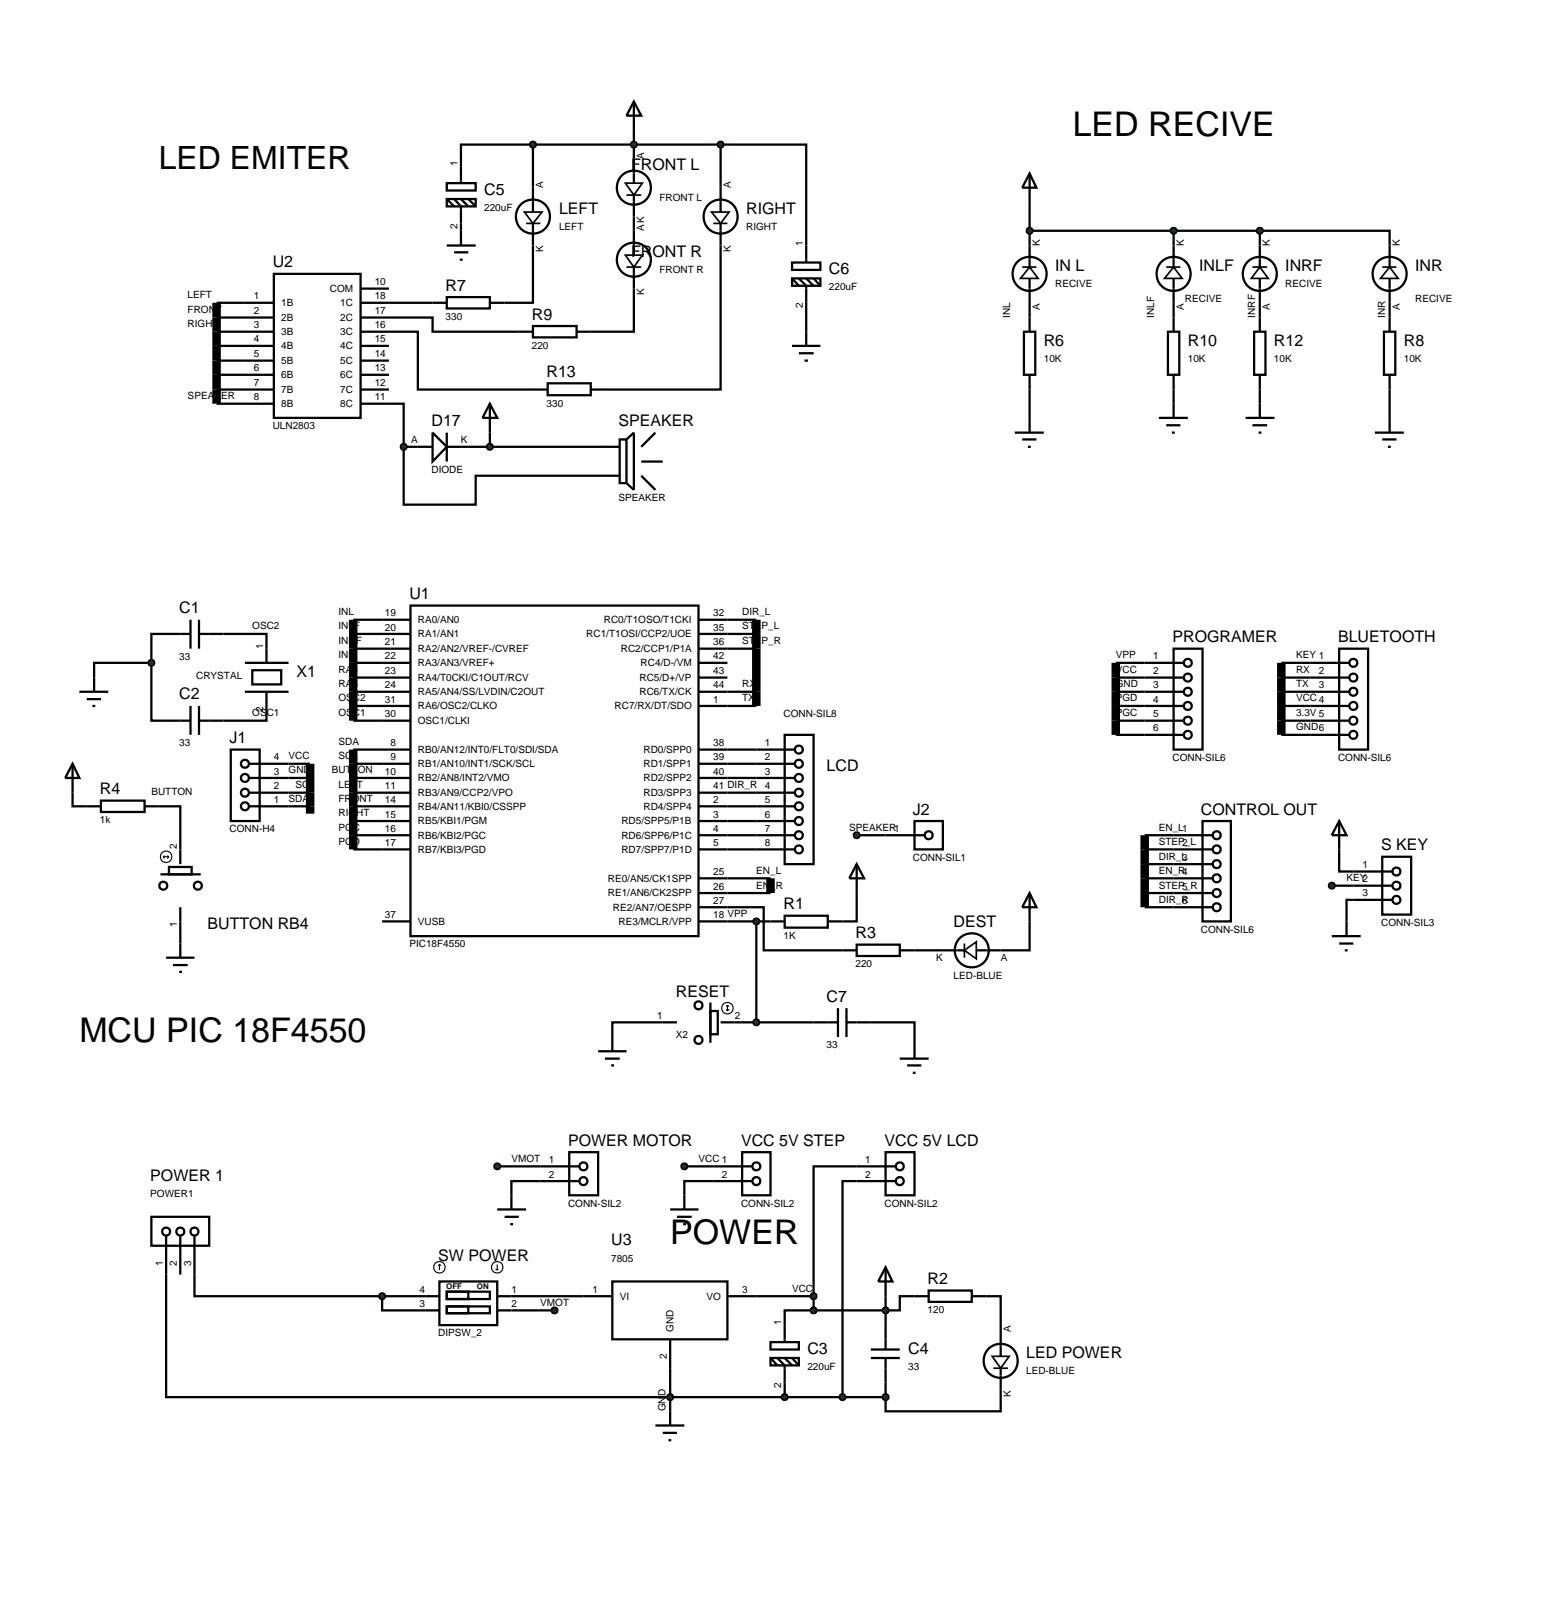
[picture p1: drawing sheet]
<svg xmlns="http://www.w3.org/2000/svg" width="272mm" height="282mm" viewBox="0 0 272 282" stroke-linecap="round" stroke-linejoin="round" font-family="sans-serif">
<path d="M38.2 53.4v17.8M62.3 109.3v17.8M133.4 109.3v15.2M196.8 116.9v12.7M226 116.9v12.7M54.7 134.7v8.8M62.3 132.2v17.6M135.9 154.9v2.6M201.9 147.3v12.7" fill="none" stroke="#000" stroke-width="1.5" stroke-linecap="butt"/>
<g fill="none" stroke="#000" stroke-width=".4">
<path d="M81.3 39.4v1.3M94 25.5h-12.7v3.8M94 25.5v7.6M94 25.5h33.1M111.8 22.9v5.1M111.8 38.2v2.5M127.1 25.5h15.1v17.8M127.1 25.5v7.6M181.6 35.6v7.7M38.2 53.4h5M38.2 56h5M38.2 58.5h5"/>
<path d="M68.6 56h7.7v2.5h15.2M68.6 58.5h5.1v10.2h20.3M68.6 53.4h7.7M94 43.3v10.1h-5M111.8 50.9v7.6h-7.6M127.1 43.3v25.4h-20.4M142.2 53.4v5.1M181.6 53.4v2.6M181.6 40.7h40.6M207 40.7v2.6M207 53.4v2.6M222.2 40.7h22.9v2.6"/>
<path d="M222.2 40.7v2.6M222.2 53.4v2.6M245.1 53.4v2.6M38.2 71.2h5M38.2 61h5M38.2 63.6h5M38.2 66.1h5M38.2 68.7h5M68.6 71.2h2.6v7.6M71.2 78.8v10.2h12.7v-5.1h22.8M71.2 78.8h2.5M81.3 78.8h25.4"/>
<path d="M86.4 76.3v2.5M181.6 68.7v5M207 68.7v2.5M222.2 68.7v2.5M245.1 68.7v5M26.7 116.9v10.2h6.9M26.7 116.9h-10.1v5.1M33.6 111.8h-6.9v5.1M33.6 109.3v5.1M35.1 111.8h11.9v5.1M35.1 109.3v5.1M43.2 116.9h7.7"/>
<path d="M44.5 118.2h5.1v2.5h-5.1zM62.3 109.3h5.1M62.3 111.8h5.1M62.3 114.4h5.1M62.3 116.9h5.1M62.3 119.5h5.1M128.3 109.3h5.1M128.3 111.8h5.1M128.3 114.4h5.1M196.8 116.9h5.1M196.8 119.5h5.1M226 116.9h5.1"/>
<path d="M226 119.5h5.1M12.8 139.8v2.4h2.5M14 122h5.1M15.3 123.3h2.5M16.3 124.5h.5M33.6 124.5v5.1M35.1 124.5v5.1M43.2 122h7.7M47 122v5.1h-11.9M50.9 134.7h3.8M50.9 137.2h3.8M50.9 139.8h3.8"/>
<path d="M62.3 127.1h5.1M62.3 124.5h5.1M62.3 132.2h5.1M62.3 134.7h5.1M62.3 122h5.1M62.3 137.2h5.1M62.3 139.8h5.1M128.3 124.5h5.1M128.3 132.2h5.1M128.3 134.7h5.1M128.3 122h5.1M128.3 137.2h5.1"/>
<path d="M128.3 139.8h5.1M196.8 127.1h5.1M196.8 124.5h5.1M196.8 129.6h5.1M196.8 122h5.1M226 127.1h5.1M226 124.5h5.1M226 129.6h5.1M226 122h5.1M28 142.2h3.8v7.6M50.9 142.2h3.8M62.3 149.8h5.1"/>
<path d="M62.3 147.3h5.1M62.3 142.2h5.1M62.3 144.8h5.1M128.3 160h6.4v7.6h13.9M128.3 149.8h5.1M128.3 147.3h5.1M128.3 154.9h7.6M128.3 157.5h7.6M128.3 142.2h5.1M128.3 144.8h5.1M151.1 157.5v5h-2.5M151.1 147.3h5.1"/>
<path d="M201.9 149.8h5.1M201.9 147.3h5.1M201.9 154.9h5.1M201.9 157.5h5.1M201.9 160h5.1M201.9 152.4h5.1M234.9 156.2h3.8M236.2 149.8v3.9h2.5M238.7 158.7h-1.2v3.8M31.8 162.5v3.9M128.3 162.5h7.6M133.4 162.5v17.8"/>
<path d="M161.3 167.6h5M181.6 162.5v5.1h-5.1M116.9 180.3h-8.9v2.6M129.6 180.3h13.9M153.6 180.3h7.7v3.8M87.7 205.7h7.6M95.3 208.3h-5.1v2.5M120.7 205.7h5.1M125.8 208.3h-5.1v2.5M151.1 208.3h-2.5v38.1M151.1 205.7h-7.6v22.9M29.3 224.8v21.6h126.9"/>
<path d="M34.3 224.8v3.8h33.1M67.4 228.6v2.5h7.6M67.4 228.6h7.6M90.2 231.1h7.6M90.2 228.6h12.7M133.4 228.6h10.1M143.5 231.1h-5.1v2.6M143.5 228.6v2.5M156.2 228.6v5.1M161.3 228.6h-2.6v2.5h-15.2M174 228.6h2.5v6.3M118.2 241.3v7.6"/>
<path d="M138.4 243.8v2.6M156.2 243.8v2.6M176.5 245.1v3.8h-20.3v-2.5"/>
</g>
<path d="M26.3 116.6l.4-.2-.5 .5zM26.7 116.4l.4 .2 .1 .3zM26.7 117.4l.5-.5-.1 .3zM26.2 116.9l.5 .5-.4-.2z" fill="#004000" stroke="#000" stroke-width=".4"/>
<path d="M26.2 116.9l.5-.5 .5 .5-.5 .5z" fill="#004000"/>
<g fill="none" stroke="#000" stroke-width=".4">
<path d="M67.4 109.3h5M67.4 111.8h5M67.4 114.4h5M67.4 116.9h5M67.4 119.5h5M72.4 106.8h50.8v58.3h-50.8zM123.2 109.3h5.1M123.2 111.8h5.1M123.2 114.4h5.1M123.2 116.9h5.1M123.2 119.5h5.1M67.4 122h5"/>
<path d="M67.4 124.5h5M67.4 127.1h5M67.4 132.2h5M67.4 134.7h5M67.4 137.2h5M67.4 139.8h5M123.2 122h5.1M123.2 124.5h5.1M123.2 132.2h5.1M123.2 134.7h5.1M123.2 137.2h5.1M123.2 139.8h5.1"/>
<path d="M67.4 142.2h5M67.4 144.8h5M67.4 147.3h5M67.4 149.8h5M123.2 142.2h5.1M123.2 144.8h5.1M123.2 147.3h5.1M123.2 149.8h5.1M123.2 154.9h5.1M123.2 157.5h5.1M123.2 160h5.1M67.4 162.5h5"/>
<path d="M123.2 162.5h5.1M125.3 178.3h1.3v4.1h-1.3zM125.3 176.8v7.1M105.5 185.4h5M106.7 186.7h2.6M107.8 187.9h.5M108 182.9v2.5M116.9 180.3h2.5M127.1 180.3h2.5M26.7 214.6h10.2v5.1h-10.2zM29.3 217.9v6.9M31.8 217.9v6.9"/>
<path d="M34.3 217.9v6.9M156.2 223.5l1.2 2.5h-2.5zM156.2 223.5v5.1M115.6 251.4h5.1M116.9 252.7h2.5M117.9 254h.5M118.2 248.9v2.5"/>
<circle cx="123.2" cy="177.3" r=".7"/>
<circle cx="123.2" cy="183.4" r=".7"/>
<circle cx="29.3" cy="217.2" r=".7"/>
<circle cx="31.8" cy="217.2" r=".7"/>
<circle cx="34.3" cy="217.2" r=".7"/>
</g>
<g fill="none" stroke="#000" stroke-width=".2">
<path d="M128.1 178l.2 .3M128.3 177.3v1M128.3 177.3l-.2 .2M128.3 177.3l.3 .2M128.6 178l-.3 .3"/>
<circle cx="128.3" cy="177.8" r="1.01"/>
</g>
<path d="M117.9 246l.3-.1-.5 .5zM118.2 245.9l.3 .1 .2 .4zM118.7 246.4l-.2 .4-.3 .1zM117.7 246.4l.5 .5-.3-.1z" fill="#004000" stroke="#000" stroke-width=".4"/>
<path d="M118.2 245.9l.5 .5-.5 .5-.5-.5z" fill="#004000"/>
<g fill="none" stroke="#000" stroke-width=".4">
<path d="M181.6 30.6l1.2 2.5h-2.5zM181.6 30.6v5M180.6 58.5h2v7.6h-2zM181.6 43.3v3.8M181.6 49.1v4.3M181.6 56v2.5M206 58.5h2v7.6h-2zM207 43.3v3.8M207 49.1v4.3M207 56v2.5M221.2 58.5h2v7.6h-2zM222.2 43.3v3.8"/>
<path d="M222.2 49.1v4.3M222.2 56v2.5M244.1 58.5h2v7.6h-2zM245.1 43.3v3.8M245.1 49.1v4.3M245.1 56v2.5M179 76.3h5.1M180.3 77.5h2.5M181.3 78.8h.5M181.6 66.1v2.6M181.6 73.7v2.6M204.4 73.7h5.1"/>
<path d="M205.7 75h2.5M206.7 76.3h.5M207 66.1v2.6M207 71.2v2.5M219.7 73.7h5.1M220.9 75h2.6M222 76.3h.5M222.2 66.1v2.6M222.2 71.2v2.5M242.5 76.3h5.1M243.8 77.5h2.5M244.8 78.8h.5"/>
<path d="M245.1 66.1v2.6M245.1 73.7v2.6M135.9 236.7h5v1.3h-5zM135.9 239.5h5v1.3h-5zM135.9 239.5l1.2 1.3M137.1 239.5l1.3 1.3v3M138.4 233.7v3M138.4 239.5l1.3 1.3M139.7 239.5l1.2 1.3M153.6 238h5.1M153.6 239.5h5.1M156.2 233.7v4.3"/>
<path d="M156.2 239.5v4.3"/>
<circle cx="181.6" cy="48.3" r="3"/>
<circle cx="207" cy="48.3" r="3"/>
<circle cx="222.2" cy="48.3" r="3"/>
<circle cx="245.1" cy="48.3" r="3"/>
</g>
<path d="M180.3 47.1h2.5M181.6 47.1l1.5 2h-3.1zM205.7 47.1h2.5M207 47.1l1.5 2h-3.1zM220.9 47.1h2.6M222.2 47.1l1.5 2h-3zM243.8 47.1h2.5M245.1 47.1l1.5 2h-3.1z" fill="none" stroke="#000" stroke-width=".3"/>
<g fill="#004000" stroke="#000" stroke-width=".4">
<path d="M155.9 230.7l.3-.1-.5 .5zM156.2 230.6l.4 .2 .1 .3zM156.7 231.1l-.2 .4-.3 .1zM155.7 231.1l.5 .5-.3-.1z"/>
<path d="M138.1 246l.3-.1-.5 .5zM138.4 245.9l.4 .2 .1 .3zM138.9 246.4l-.2 .4-.3 .1zM137.9 246.4l.5 .5-.3-.1z"/>
</g>
<g fill="#004000">
<path d="M155.7 231.1l.5-.5 .5 .5-.5 .5z"/>
<path d="M138.4 245.9l.5 .5-.5 .5-.5-.5z"/>
</g>
<g fill="none" stroke="#000" stroke-width=".4">
<path d="M94 33.1v4.3M94 39.4v3.9"/>
<circle cx="94" cy="38.2" r="3"/>
</g>
<path d="M92.5 37.4h3.1l-1.6 2zM92.8 39.4h2.5" fill="none" stroke="#000" stroke-width=".3"/>
<g fill="#004000" stroke="#000" stroke-width=".4">
<path d="M206.6 40.4l.4-.2-.5 .5zM207 40.2l.3 .1 .2 .4zM207 41.2l.5-.5-.2 .4zM206.5 40.7l.5 .5-.3-.1z"/>
<path d="M181.2 40.4l.4-.2-.5 .5zM181.6 40.2l.3 .1 .2 .4zM181.6 41.2l.5-.5-.2 .4zM181.1 40.7l.5 .5-.3-.1z"/>
<path d="M221.8 40.4l.4-.2-.5 .5zM222.2 40.2l.3 .1 .2 .4zM222.2 41.2l.5-.5-.2 .4zM221.7 40.7l.5 .5-.4-.2z"/>
</g>
<g fill="#004000">
<path d="M206.5 40.7l.5-.5 .5 .5-.5 .5z"/>
<path d="M181.1 40.7l.5-.5 .5 .5-.5 .5z"/>
<path d="M221.7 40.7l.5-.5 .5 .5-.5 .5z"/>
</g>
<g fill="none" stroke="#000" stroke-width=".4">
<path d="M111.8 28v4.3M111.8 34.4v3.8M127.1 33.1v4.3M127.1 39.4v3.9M76.3 53.4h2.5M78.8 52.4h7.6v2h-7.6zM86.4 53.4h2.6M91.5 58.5h2.5M94 57.5h7.7v2h-7.7zM101.7 58.5h2.5M111.8 40.7v4.3M111.8 47.1v3.8"/>
<circle cx="111.8" cy="33.1" r="3"/>
<circle cx="127.1" cy="38.2" r="3"/>
<circle cx="111.8" cy="45.8" r="3"/>
</g>
<path d="M110.3 32.3h3l-1.5 2.1zM110.5 34.4h2.6M125.5 37.4h3.1l-1.5 2zM125.8 39.4h2.5M110.3 45h3l-1.5 2.1zM110.5 47.1h2.6" fill="none" stroke="#000" stroke-width=".3"/>
<path d="M111.5 25.1l.3-.1-.5 .5zM111.8 25l.3 .1 .2 .4zM111.8 26l.5-.5-.2 .4zM111.3 25.5l.5 .5-.4-.2z" fill="#004000" stroke="#000" stroke-width=".4"/>
<path d="M111.8 25l.5 .5-.5 .5-.5-.5z" fill="#004000"/>
<g fill="none" stroke="#000" stroke-width=".4">
<path d="M111.8 17.9l1.3 2.5h-2.6zM111.8 17.9v5M43.2 53.4h5.1M43.2 56h5.1M43.2 58.5h5.1M48.3 48.3h15.3v25.4h-15.3zM63.6 53.4h5M63.6 56h5M63.6 58.5h5M63.6 50.9h5M43.2 68.7h5.1M43.2 61h5.1"/>
<path d="M43.2 63.6h5.1M43.2 66.1h5.1M43.2 71.2h5.1M63.6 68.7h5M63.6 61h5M63.6 63.6h5M63.6 66.1h5M63.6 71.2h5M73.7 78.8h2.6M76.3 76.3l2.5 2.5-2.5 2.6zM78.8 76.3v5.1M78.8 78.8h2.5"/>
<path d="M86.4 71.2l1.3 2.5h-2.6zM86.4 71.2v5.1M94 68.7h2.6M96.6 67.6h7.6v2.1h-7.6zM104.2 68.7h2.5M106.7 78.8h2.6M109.3 77.5h1.2v7.7h-1.2zM110.5 77.5l1.3-1.2v10.1l-1.3-1.2M115.6 76.3l-2.5 2.5M106.7 83.9h2.6M113.1 81.4h3.8M113.1 83.9l2.5 2.5"/>
<path d="M201.9 116.9h6.8M201.9 119.5h6.8M207 114.4h5.1v17.8h-5.1zM201.9 122h6.8M201.9 124.5h6.8M201.9 127.1h6.8M201.9 129.6h6.8M151.1 152.4l1.3 2.5h-2.6zM151.1 152.4v5.1"/>
<circle cx="209.5" cy="119.5" r=".7"/>
<circle cx="209.5" cy="116.9" r=".7"/>
<circle cx="209.5" cy="129.6" r=".7"/>
<circle cx="209.5" cy="127.1" r=".7"/>
<circle cx="209.5" cy="124.5" r=".7"/>
<circle cx="209.5" cy="122" r=".7"/>
</g>
<g fill="#004000" stroke="#000" stroke-width=".4">
<path d="M86.1 78.4l.3-.1-.5 .5zM86.4 78.3l.3 .1 .2 .4zM86.4 79.3l.5-.5-.2 .4zM85.9 78.8l.5 .5-.3-.1z"/>
<path d="M70.8 78.5l.4-.2-.5 .5zM71.2 78.3l.3 .1 .2 .4zM71.2 79.3l.5-.5-.2 .4zM70.7 78.8l.5 .5-.3-.1z"/>
</g>
<g fill="#004000">
<path d="M85.9 78.8l.5-.5 .5 .5-.5 .5z"/>
<path d="M70.7 78.8l.5-.5 .5 .5-.5 .5z"/>
</g>
<path d="M135.9 162.5h2.5M138.4 161.5h7.6v2.1h-7.6zM146 162.5h2.6" fill="none" stroke="#000" stroke-width=".4"/>
<path d="M133 162.2l.4-.2-.5 .5zM133.4 162l.4 .2 .1 .3zM133.9 162.5l-.2 .4-.3 .1zM132.9 162.5l.5 .5-.3-.1z" fill="#004000" stroke="#000" stroke-width=".4"/>
<path d="M132.9 162.5l.5-.5 .5 .5-.5 .5z" fill="#004000"/>
<path d="M78.8 32.3h5.1v1.3h-5.1zM78.8 35.1h5.1v1.3h-5.1zM78.8 35.1l1.3 1.3M80.1 35.1l1.2 1.3v3M81.3 29.3v3M81.3 35.1l1.3 1.3M82.6 35.1l1.3 1.3" fill="none" stroke="#000" stroke-width=".4"/>
<path d="M93.6 25.2l.4-.2-.5 .5zM94 25l.3 .1 .2 .4zM94.5 25.5l-.1 .3-.4 .2zM93.5 25.5l.5 .5-.3-.1z" fill="#004000" stroke="#000" stroke-width=".4"/>
<path d="M93.5 25.5l.5-.5 .5 .5-.5 .5z" fill="#004000"/>
<path d="M78.8 43.3h5.1M80.1 44.5h2.5M81.1 45.8h.5M81.3 40.7v2.6M139.7 46.3h5v1.3h-5zM139.7 49.1h5v1.3h-5zM139.7 49.1l1.2 1.3M140.9 49.1l1.3 1.3v3M142.2 43.3v3M142.2 49.1l1.3 1.3M143.5 49.1l1.2 1.3" fill="none" stroke="#000" stroke-width=".4"/>
<path d="M126.8 25.1l.3-.1-.5 .5zM127.1 25l.3 .1 .2 .4zM127.1 26l.5-.5-.2 .4zM126.6 25.5l.5 .5-.4-.2z" fill="#004000" stroke="#000" stroke-width=".4"/>
<path d="M127.1 25l.5 .5-.5 .5-.5-.5z" fill="#004000"/>
<g fill="none" stroke="#000" stroke-width=".4">
<path d="M142.2 58.5v2.5M139.7 61h5M140.9 62.3h2.6M141.9 63.6h.6M133.4 132.2h6.8M133.4 134.7h6.8M133.4 137.2h6.8M133.4 139.8h6.8M138.4 129.6h5.1v22.8h-5.1zM133.4 147.3h6.8M133.4 149.8h6.8M133.4 142.2h6.8"/>
<path d="M133.4 144.8h6.8M207 147.3h6.8M207 149.8h6.8M207 152.4h6.8M207 154.9h6.8M207 157.5h6.8M207 160h6.8M212.1 144.8h5v17.7h-5zM87.7 213.3h5.1M89 214.6h2.5M90 215.9h.5M90.2 210.8v2.5"/>
<path d="M95.3 205.7h6.9M95.3 208.3h6.9M100.4 203.2h5.1v7.6h-5.1zM125.8 205.7h6.8M125.8 208.3h6.8M130.9 203.2h5v7.6h-5zM75 228.6h2.5M75 231.1h2.5M77.5 226h10.2v7.7h-10.2zM78.8 227.8h7.6v1.3h-7.6zM78.8 227.8h3.8v1.3h-3.8zM78.8 230.4h7.6v1.2h-7.6z"/>
<path d="M78.8 230.4h3.8v1.2h-3.8zM87.7 228.6h2.5M87.7 231.1h2.5"/>
<circle cx="140.9" cy="132.2" r=".7"/>
<circle cx="140.9" cy="139.8" r=".7"/>
<circle cx="140.9" cy="137.2" r=".7"/>
<circle cx="140.9" cy="134.7" r=".7"/>
<circle cx="140.9" cy="149.8" r=".7"/>
<circle cx="140.9" cy="147.3" r=".7"/>
<circle cx="140.9" cy="142.2" r=".7"/>
<circle cx="140.9" cy="144.8" r=".7"/>
<circle cx="214.6" cy="149.8" r=".7"/>
<circle cx="214.6" cy="147.3" r=".7"/>
<circle cx="214.6" cy="152.4" r=".7"/>
<circle cx="214.6" cy="154.9" r=".7"/>
<circle cx="214.6" cy="157.5" r=".7"/>
<circle cx="214.6" cy="160" r=".7"/>
<circle cx="102.9" cy="208.3" r=".7"/>
<circle cx="102.9" cy="205.7" r=".7"/>
<circle cx="133.4" cy="208.3" r=".7"/>
<circle cx="133.4" cy="205.7" r=".7"/>
</g>
<g fill="none" stroke="#000" stroke-width=".2">
<path d="M77.5 223l-.2 .2M77.5 223l.3 .2M77.5 223v1M87.4 223.8l.3 .2M87.7 223v1M87.9 223.8l-.2 .2"/>
<circle cx="77.5" cy="223.5" r="1.01"/>
<circle cx="87.7" cy="223.5" r="1.01"/>
</g>
<g fill="#004000" stroke="#000" stroke-width=".4">
<path d="M87.4 205.3l.3-.1-.5 .5zM87.7 205.2l.3 .1 .2 .4zM87.7 206.2l.5-.5-.2 .4zM87.2 205.7l.5 .5-.3-.1z"/>
<path d="M120.4 205.3l.3-.1-.5 .5zM120.7 205.2l.4 .2 .1 .3zM121.2 205.7l-.2 .4-.3 .1zM120.2 205.7l.5 .5-.3-.1z"/>
</g>
<g fill="#004000">
<path d="M87.7 205.2l.5 .5-.5 .5-.5-.5z"/>
<path d="M120.2 205.7l.5-.5 .5 .5-.5 .5z"/>
</g>
<path d="M118.2 213.3h5M119.4 214.6h2.6M120.5 215.9h.5M120.7 210.8v2.5" fill="none" stroke="#000" stroke-width=".4"/>
<path d="M97.5 230.7l.3-.1-.5 .5zM97.8 230.6l.3 .1 .2 .4zM97.8 231.6l.5-.5-.2 .4zM97.3 231.1l.5 .5-.3-.1z" fill="#004000" stroke="#000" stroke-width=".4"/>
<path d="M97.8 230.6l.5 .5-.5 .5-.5-.5z" fill="#004000"/>
<g fill="none" stroke="#000" stroke-width=".4">
<path d="M151.1 205.7h6.8M151.1 208.3h6.8M156.2 203.2h5.1v7.6h-5.1z"/>
<circle cx="158.7" cy="208.3" r=".7"/>
<circle cx="158.7" cy="205.7" r=".7"/>
</g>
<g fill="#004000" stroke="#000" stroke-width=".4">
<path d="M148.3 246l.3-.1-.5 .5zM148.6 245.9l.3 .1 .2 .4zM148.6 246.9l.5-.5-.2 .4zM148.1 246.4l.5 .5-.3-.1z"/>
<path d="M143.2 230.7l.3-.1-.5 .5zM143.5 230.6l.4 .2 .1 .3zM144 231.1l-.2 .4-.3 .1zM143 231.1l.5 .5-.3-.1z"/>
</g>
<g fill="#004000">
<path d="M148.6 245.9l.5 .5-.5 .5-.5-.5z"/>
<path d="M143 231.1l.5-.5 .5 .5-.5 .5z"/>
</g>
<g fill="none" stroke="#000" stroke-width=".4">
<path d="M12.8 134.7l1.2 2.5h-2.5zM12.8 134.7v5.1M15.3 142.2h2.5M17.8 141.2h7.7v2h-7.7zM25.5 142.2h2.5M28.3 154.2h7.1M29.8 152.9h4v1.3h-4zM31.8 149.8v2.6M31.8 160v2.5M181.6 157.5l1.2 2.5h-2.5zM181.6 157.5v5M29.3 168.9h5"/>
<path d="M30.5 170.2h2.6M31.6 171.4h.5M31.8 166.4v2.5M148.6 167.6h2.5M151.1 166.6h7.6v2h-7.6zM158.7 167.6h2.6M166.3 167.6h3.8M172.2 167.6h4.3M102.9 228.6h5.1M108 226h20.3v10.2h-20.3zM118.2 236.2v5.1M128.3 228.6h5.1"/>
<circle cx="28.8" cy="156.2" r=".7"/>
<circle cx="34.9" cy="156.2" r=".7"/>
<circle cx="171.4" cy="167.6" r="3"/>
</g>
<path d="M170.1 167.6l2.1-1.5v3zM170.1 166.4v2.5" fill="none" stroke="#000" stroke-width=".3"/>
<g fill="none" stroke="#000" stroke-width=".2">
<path d="M28.8 151.1h1M28.8 151.1l.2 .3M29 150.9l-.2 .2M29.5 150.9l.3 .2M29.8 151.1l-.3 .3"/>
<circle cx="29.3" cy="151.1" r="1.01"/>
</g>
<g fill="#004000" stroke="#000" stroke-width=".4">
<path d="M143.1 228.3l.4-.2-.5 .5zM143.5 228.1l.3 .1 .2 .4zM144 228.6l-.2 .4-.3 .1zM143 228.6l.5 .5-.3-.1z"/>
<path d="M67.1 228.2l.3-.1-.5 .5zM67.4 228.1l.3 .1 .2 .4zM67.4 229.1l.5-.5-.2 .4zM66.9 228.6l.5 .5-.3-.1z"/>
</g>
<g fill="#004000">
<path d="M143 228.6l.5-.5 .5 .5-.5 .5z"/>
<path d="M67.4 228.1l.5 .5-.5 .5-.5-.5z"/>
</g>
<path d="M147.8 177.8v5.1M149.3 177.8v5.1M143.5 180.3h4.3M149.3 180.3h4.3" fill="none" stroke="#000" stroke-width=".4"/>
<path d="M133.1 179.9l.3-.1-.5 .5zM133.4 179.8l.4 .2 .1 .3zM133.9 180.3l-.2 .4-.3 .1zM132.9 180.3l.5 .5-.3-.1z" fill="#004000" stroke="#000" stroke-width=".4"/>
<path d="M132.9 180.3l.5-.5 .5 .5-.5 .5z" fill="#004000"/>
<g fill="none" stroke="#000" stroke-width=".4">
<path d="M158.7 186.7h5.1M160 187.9h2.5M161 189.2h.5M161.3 184.1v2.6M161.3 228.6h2.5M163.8 227.6h7.6v2h-7.6zM171.4 228.6h2.6M176.5 234.9v4.3M176.5 241.3v3.8"/>
<circle cx="176.5" cy="240" r="3"/>
</g>
<path d="M175 239.2h3l-1.5 2.1zM175.2 241.3h2.6" fill="none" stroke="#000" stroke-width=".3"/>
<path d="M155.9 246l.3-.1-.5 .5zM156.2 245.9l.4 .2 .1 .3zM156.7 246.4l-.2 .4-.3 .1zM155.7 246.4l.5 .5-.3-.1z" fill="#004000" stroke="#000" stroke-width=".4"/>
<path d="M155.7 246.4l.5-.5 .5 .5-.5 .5z" fill="#004000"/>
<g fill="none" stroke="#000" stroke-width=".4">
<path d="M231.1 116.9h6.9M231.1 119.5h6.9M236.2 114.4h5.1v17.8h-5.1zM231.1 122h6.9M231.1 124.5h6.9M231.1 127.1h6.9M231.1 129.6h6.9M236.2 144.8l1.3 2.5h-2.6zM236.2 144.8v5M238.7 153.7h6.9M238.7 156.2h6.9M238.7 158.7h6.9"/>
<path d="M243.8 151.1h5.1v10.2h-5.1z"/>
<circle cx="238.7" cy="119.5" r=".7"/>
<circle cx="238.7" cy="116.9" r=".7"/>
<circle cx="238.7" cy="129.6" r=".7"/>
<circle cx="238.7" cy="127.1" r=".7"/>
<circle cx="238.7" cy="124.5" r=".7"/>
<circle cx="238.7" cy="122" r=".7"/>
<circle cx="246.3" cy="158.7" r=".7"/>
<circle cx="246.3" cy="153.7" r=".7"/>
<circle cx="246.3" cy="156.2" r=".7"/>
</g>
<path d="M234.6 155.8l.3-.1-.5 .5zM234.9 155.7l.4 .2 .1 .3zM234.9 156.7l.5-.5-.2 .4zM234.4 156.2l.5 .5-.4-.2z" fill="#004000" stroke="#000" stroke-width=".4"/>
<path d="M234.9 155.7l.5 .5-.5 .5-.5-.5z" fill="#004000"/>
<g fill="none" stroke="#000" stroke-width=".4">
<path d="M40.7 132.2h5.1v12.6h-5.1zM44 139.8h6.9M44 137.2h6.9M44 134.7h6.9M44 142.2h6.9M156.2 147.3h6.8M161.3 144.8h5v5h-5zM234.9 165.1h5.1M236.2 166.4h2.5M237.2 167.6h.5M237.5 162.5v2.6"/>
<circle cx="43.2" cy="139.8" r=".7"/>
<circle cx="43.2" cy="137.2" r=".7"/>
<circle cx="43.2" cy="134.7" r=".7"/>
<circle cx="43.2" cy="142.2" r=".7"/>
<circle cx="163.8" cy="147.3" r=".7"/>
</g>
<path d="M150.8 146.9l.3-.1-.5 .5zM151.1 146.8l.3 .1 .2 .4zM151.6 147.3l-.1 .3-.4 .2zM150.6 147.3l.5 .5-.4-.2z" fill="#004000" stroke="#000" stroke-width=".4"/>
<path d="M150.6 147.3l.5-.5 .5 .5-.5 .5z" fill="#004000"/>
<g font-size="6">
<text x="189.2" y="23.9">LED RECIVE</text>
<text x="14" y="183.8">MCU PIC 18F4550</text>
<text x="118.2" y="219.3">POWER</text>
</g>
<text font-size="5.6" x="28" y="29.8">LED EMITER</text>
<g font-size="2.8">
<text x="85.4" y="34.4">C5</text>
<text x="111.3" y="30.1">FRONT L</text>
<text x="98.6" y="37.7">LEFT</text>
<text x="131.6" y="37.7">RIGHT</text>
<text x="48.1" y="47.2">U2</text>
<text x="111.3" y="45.3">FRONT R</text>
<text x="186.1" y="47.9">IN L</text>
<text x="211.5" y="47.9">INLF</text>
<text x="226.7" y="47.9">INRF</text>
<text x="249.6" y="47.9">INR</text>
<text x="78.6" y="51.3">R7</text>
<text x="146.2" y="48.4">C6</text>
<text x="93.8" y="56.4">R9</text>
<text x="184.1" y="61.1">R6</text>
<text x="209.5" y="61.1">R10</text>
<text x="224.7" y="61.1">R12</text>
<text x="247.6" y="61.1">R8</text>
<text x="96.4" y="66.5">R13</text>
<text x="76.1" y="75.2">D17</text>
<text x="109.1" y="75.2">SPEAKER</text>
<text x="72.2" y="105.7">U1</text>
<text x="31.6" y="108.2">C1</text>
<text x="206.8" y="113.3">PROGRAMER</text>
<text x="236" y="113.3">BLUETOOTH</text>
<text x="52.3" y="119.5">X1</text>
<text x="31.6" y="123.4">C2</text>
<text x="40.5" y="131.1">J1</text>
<text x="145.8" y="136.1">LCD</text>
<text x="17.6" y="140.1">R4</text>
<text x="161" y="143.7">J2</text>
<text x="211.8" y="143.7">CONTROL OUT</text>
<text x="243.6" y="150">S KEY</text>
<text x="138.2" y="160.4">R1</text>
<text x="36.6" y="163.9">BUTTON RB4</text>
<text x="150.9" y="165.5">R3</text>
<text x="168.2" y="163.5">DEST</text>
<text x="119.2" y="175.9">RESET</text>
<text x="145.8" y="176.7">C7</text>
<text x="100.2" y="202.1">POWER MOTOR</text>
<text x="130.7" y="202.1">VCC 5V STEP</text>
<text x="156" y="202.1">VCC 5V LCD</text>
<text x="26.5" y="208.3">POWER 1</text>
<text x="107.8" y="219.7">U3</text>
<text x="77.3" y="222.4">SW POWER</text>
<text x="163.6" y="226.5">R2</text>
<text x="142.4" y="238.8">C3</text>
<text x="160.2" y="238.8">C4</text>
<text x="181" y="239.6">LED POWER</text>
</g>
<g font-size="1.8">
<text x="80.7" y="29.3" transform="rotate(-90 80.7 29.3)">1</text>
<text x="113.6" y="28" transform="rotate(-90 113.6 28)">A</text>
<text x="95.8" y="33.1" transform="rotate(-90 95.8 33.1)">A</text>
<text x="116.3" y="35.5">FRONT L</text>
<text x="128.9" y="33.1" transform="rotate(-90 128.9 33.1)">A</text>
<text x="80.7" y="40.4" transform="rotate(-90 80.7 40.4)">2</text>
<text x="85.4" y="37.2">220uF</text>
<text x="98.6" y="40.5">LEFT</text>
<text x="113.6" y="40.7" transform="rotate(-90 113.6 40.7)">AK</text>
<text x="131.6" y="40.5">RIGHT</text>
<text x="95.8" y="44.5" transform="rotate(-90 95.8 44.5)">K</text>
<text x="128.9" y="44.5" transform="rotate(-90 128.9 44.5)">K</text>
<text x="141.6" y="43.3" transform="rotate(-90 141.6 43.3)">1</text>
<text x="183.4" y="43.3" transform="rotate(-90 183.4 43.3)">K</text>
<text x="208.8" y="43.3" transform="rotate(-90 208.8 43.3)">K</text>
<text x="224" y="43.3" transform="rotate(-90 224 43.3)">K</text>
<text x="246.9" y="43.3" transform="rotate(-90 246.9 43.3)">K</text>
<text x="33.1" y="52.6">LEFT</text>
<text x="44.8" y="52.8">1</text>
<text x="49.6" y="54">1B</text>
<text x="58.2" y="51.5">COM</text>
<text x="60" y="54">1C</text>
<text x="66.1" y="52.8">18</text>
<text x="66.1" y="50.3">10</text>
<text x="113.6" y="52.1" transform="rotate(-90 113.6 52.1)">K</text>
<text x="116.3" y="48.2">FRONT R</text>
<text x="146.2" y="51.2">220uF</text>
<text x="186.1" y="50.7">RECIVE</text>
<text x="209" y="53.2">RECIVE</text>
<text x="226.7" y="50.7">RECIVE</text>
<text x="249.6" y="53.2">RECIVE</text>
<text x="33.1" y="55.2">FRONT</text>
<text x="33.1" y="57.7">RIGHT</text>
<text x="44.8" y="55.4">2</text>
<text x="44.8" y="57.9">3</text>
<text x="49.6" y="56.6">2B</text>
<text x="49.6" y="59.1">3B</text>
<text x="60" y="56.6">2C</text>
<text x="60" y="59.1">3C</text>
<text x="66.1" y="55.4">17</text>
<text x="66.1" y="57.9">16</text>
<text x="78.6" y="56.4">330</text>
<text x="141.6" y="54.4" transform="rotate(-90 141.6 54.4)">2</text>
<text x="178.2" y="56" transform="rotate(-90 178.2 56)">INL</text>
<text x="183.4" y="54.6" transform="rotate(-90 183.4 54.6)">A</text>
<text x="203.6" y="56" transform="rotate(-90 203.6 56)">INLF</text>
<text x="208.8" y="54.6" transform="rotate(-90 208.8 54.6)">A</text>
<text x="221.4" y="56" transform="rotate(-90 221.4 56)">INRF</text>
<text x="224" y="54.6" transform="rotate(-90 224 54.6)">A</text>
<text x="244.3" y="56" transform="rotate(-90 244.3 56)">INR</text>
<text x="246.9" y="54.6" transform="rotate(-90 246.9 54.6)">A</text>
<text x="44.8" y="60.4">4</text>
<text x="44.8" y="63">5</text>
<text x="44.8" y="65.5">6</text>
<text x="49.6" y="61.6">4B</text>
<text x="49.6" y="64.2">5B</text>
<text x="60" y="61.6">4C</text>
<text x="60" y="64.2">5C</text>
<text x="66.1" y="60.4">15</text>
<text x="66.1" y="63">14</text>
<text x="66.1" y="65.5">13</text>
<text x="93.8" y="61.5">220</text>
<text x="184.1" y="63.9">10K</text>
<text x="209.5" y="63.9">10K</text>
<text x="224.7" y="63.9">10K</text>
<text x="247.6" y="63.9">10K</text>
<text x="33.1" y="70.4">SPEAKER</text>
<text x="44.8" y="68.1">7</text>
<text x="44.8" y="70.6">8</text>
<text x="49.6" y="66.7">6B</text>
<text x="49.6" y="69.3">7B</text>
<text x="49.6" y="71.8">8B</text>
<text x="60" y="66.7">6C</text>
<text x="60" y="69.3">7C</text>
<text x="60" y="71.8">8C</text>
<text x="66.1" y="68.1">12</text>
<text x="66.1" y="70.6">11</text>
<text x="96.4" y="71.7">330</text>
<text x="48.1" y="75.7">ULN2803</text>
<text x="72.5" y="78.2">A</text>
<text x="76.1" y="83.4">DIODE</text>
<text x="81.3" y="78.2">K</text>
<text x="109.1" y="88.4">SPEAKER</text>
<text x="44.5" y="111">OSC2</text>
<text x="59.7" y="108.5">INL</text>
<text x="59.7" y="111">INLF</text>
<text x="59.7" y="113.6">INRF</text>
<text x="67.9" y="108.7">19</text>
<text x="67.9" y="111.2">20</text>
<text x="67.9" y="113.8">21</text>
<text x="73.7" y="109.9">RA0/AN0</text>
<text x="73.7" y="112.4">RA1/AN1</text>
<text x="103.4" y="112.4">RC1/T1OSI/CCP2/UOE</text>
<text x="106.5" y="109.9">RC0/T1OSO/T1CKI</text>
<text x="125.8" y="108.7">32</text>
<text x="125.8" y="111.2">35</text>
<text x="125.8" y="113.8">36</text>
<text x="130.9" y="108.5">DIR_L</text>
<text x="130.9" y="111">STEP_L</text>
<text x="130.9" y="113.6">STEP_R</text>
<text x="31.6" y="116.4">33</text>
<text x="34.6" y="119.8">CRYSTAL</text>
<text x="46.4" y="114.4" transform="rotate(-90 46.4 114.4)">1</text>
<text x="59.7" y="116.1">INR</text>
<text x="59.7" y="118.7">RA4</text>
<text x="67.9" y="116.3">22</text>
<text x="67.9" y="118.9">23</text>
<text x="73.7" y="115">RA2/AN2/VREF-/CVREF</text>
<text x="73.7" y="117.5">RA3/AN3/VREF+</text>
<text x="109.5" y="115">RC2/CCP1/P1A</text>
<text x="113" y="117.5">RC4/D-/VM</text>
<text x="125.8" y="116.3">42</text>
<text x="125.8" y="118.9">43</text>
<text x="196.8" y="116.1">VPP</text>
<text x="196.8" y="118.7">VCC</text>
<text x="203.4" y="116.3">1</text>
<text x="203.4" y="118.9">2</text>
<text x="228.6" y="116.1">KEY 1</text>
<text x="228.6" y="118.7">RX</text>
<text x="232.6" y="118.9">2</text>
<text x="46.4" y="125.5" transform="rotate(-90 46.4 125.5)">2</text>
<text x="59.7" y="123.7">OSC2</text>
<text x="59.7" y="121.2">RA5</text>
<text x="67.9" y="121.4">24</text>
<text x="67.9" y="123.9">31</text>
<text x="73.7" y="120.1">RA4/T0CKI/C1OUT/RCV</text>
<text x="73.7" y="122.6">RA5/AN4/SS/LVDIN/C2OUT</text>
<text x="73.7" y="125.1">RA6/OSC2/CLKO</text>
<text x="108.4" y="125.1">RC7/RX/DT/SDO</text>
<text x="112.8" y="120.1">RC5/D+/VP</text>
<text x="112.8" y="122.6">RC6/TX/CK</text>
<text x="125.8" y="121.4">44</text>
<text x="125.8" y="123.9">1</text>
<text x="130.9" y="123.7">TX</text>
<text x="130.9" y="121.2">RX</text>
<text x="196.8" y="121.2">GND</text>
<text x="196.8" y="123.7">PGD</text>
<text x="203.4" y="121.4">3</text>
<text x="203.4" y="123.9">4</text>
<text x="228.6" y="121.2">TX</text>
<text x="228.6" y="123.7">VCC4</text>
<text x="232.6" y="121.4">3</text>
<text x="31.6" y="131.6">33</text>
<text x="44.5" y="126.3">OSC1</text>
<text x="59.7" y="126.3">OSC1</text>
<text x="59.7" y="131.4">SDA</text>
<text x="67.9" y="126.5">30</text>
<text x="68.9" y="131.6">8</text>
<text x="73.7" y="127.7">OSC1/CLKI</text>
<text x="125.8" y="131.6">38</text>
<text x="134.9" y="131.6">1</text>
<text x="138.2" y="126.5">CONN-SIL8</text>
<text x="196.8" y="126.3">PGC</text>
<text x="203.4" y="126.5">5</text>
<text x="203.4" y="129">6</text>
<text x="228.6" y="128.8">GND6</text>
<text x="228.6" y="126.3">3.3V 5</text>
<text x="48.3" y="136.6">3</text>
<text x="48.3" y="134.1">4</text>
<text x="50.9" y="133.9">VCC</text>
<text x="50.9" y="136.4">GND</text>
<text x="58.5" y="136.4">BUTTON</text>
<text x="59.7" y="133.9">SCL</text>
<text x="67.9" y="136.6">10</text>
<text x="68.9" y="134.1">9</text>
<text x="73.7" y="132.8">RB0/AN12/INT0/FLT0/SDI/SDA</text>
<text x="73.7" y="135.3">RB1/AN10/INT1/SCK/SCL</text>
<text x="73.7" y="137.8">RB2/AN8/INT2/VMO</text>
<text x="113.5" y="132.8">RD0/SPP0</text>
<text x="113.5" y="135.3">RD1/SPP1</text>
<text x="113.5" y="137.8">RD2/SPP2</text>
<text x="125.8" y="134.1">39</text>
<text x="125.8" y="136.6">40</text>
<text x="134.9" y="134.1">2</text>
<text x="134.9" y="136.6">3</text>
<text x="206.8" y="134.2">CONN-SIL6</text>
<text x="236" y="134.2">CONN-SIL6</text>
<text x="26.7" y="140.2">BUTTON</text>
<text x="48.3" y="141.6">1</text>
<text x="48.3" y="139.2">2</text>
<text x="50.9" y="141.4">SDA</text>
<text x="52.1" y="139">SCL</text>
<text x="59.7" y="139">LEFT</text>
<text x="59.7" y="141.4">FRONT</text>
<text x="59.7" y="144">RIGHT</text>
<text x="67.9" y="139.2">11</text>
<text x="67.9" y="141.6">14</text>
<text x="73.7" y="140.4">RB3/AN9/CCP2/VPO</text>
<text x="73.7" y="142.8">RB4/AN11/KBI0/CSSPP</text>
<text x="113.5" y="140.4">RD3/SPP3</text>
<text x="113.5" y="142.8">RD4/SPP4</text>
<text x="125.8" y="139.2">41 DIR_R</text>
<text x="125.8" y="141.6">2</text>
<text x="134.9" y="139.2">4</text>
<text x="134.9" y="141.6">5</text>
<text x="17.6" y="145.2">1k</text>
<text x="31.2" y="149.8" transform="rotate(-90 31.2 149.8)">2</text>
<text x="40.5" y="146.8">CONN-H4</text>
<text x="59.7" y="149">PGD</text>
<text x="59.7" y="146.5">PGC</text>
<text x="67.9" y="144.2">15</text>
<text x="67.9" y="146.7">16</text>
<text x="67.9" y="149.2">17</text>
<text x="73.7" y="145.4">RB5/KBI1/PGM</text>
<text x="73.7" y="147.9">RB6/KBI2/PGC</text>
<text x="109.6" y="145.4">RD5/SPP5/P1B</text>
<text x="109.6" y="147.9">RD6/SPP6/P1C</text>
<text x="125.8" y="144.2">3</text>
<text x="125.8" y="146.7">4</text>
<text x="125.8" y="149.2">5</text>
<text x="134.9" y="144.2">6</text>
<text x="134.9" y="146.7">7</text>
<text x="134.9" y="149.2">8</text>
<text x="149.8" y="146.5">SPEAKER1</text>
<text x="204.4" y="146.5">EN_L1</text>
<text x="204.4" y="149">STEP_L</text>
<text x="208.5" y="149.2">2</text>
<text x="73.7" y="150.4">RB7/KBI3/PGD</text>
<text x="107.2" y="155.5">RE0/AN5/CK1SPP</text>
<text x="109.6" y="150.4">RD7/SPP7/P1D</text>
<text x="125.8" y="154.3">25</text>
<text x="133.4" y="154.1">EN_L</text>
<text x="161" y="151.8">CONN-SIL1</text>
<text x="204.4" y="151.6">DIR_L</text>
<text x="204.4" y="154.1">EN_R4</text>
<text x="208.5" y="151.8">3</text>
<text x="237.5" y="155.4">KEY2</text>
<text x="240.3" y="153.1">1</text>
<text x="67.9" y="161.9">37</text>
<text x="107.2" y="158.1">RE1/AN6/CK2SPP</text>
<text x="108.1" y="160.6">RE2/AN7/OESPP</text>
<text x="125.8" y="156.9">26</text>
<text x="125.8" y="159.4">27</text>
<text x="125.8" y="161.9">18 VPP</text>
<text x="133.4" y="156.7">EN_R</text>
<text x="204.4" y="159.2">DIR_R</text>
<text x="204.4" y="156.7">STEP_R</text>
<text x="208.5" y="156.9">5</text>
<text x="208.5" y="159.4">6</text>
<text x="240.3" y="158.1">3</text>
<text x="31.2" y="163.5" transform="rotate(-90 31.2 163.5)">1</text>
<text x="72.2" y="167.1">PIC18F4550</text>
<text x="73.7" y="163.1">VUSB</text>
<text x="109.1" y="163.1">RE3/MCLR/VPP</text>
<text x="138.2" y="165.6">1K</text>
<text x="211.8" y="164.5">CONN-SIL6</text>
<text x="243.6" y="163.3">CONN-SIL3</text>
<text x="150.9" y="170.6">220</text>
<text x="165.1" y="169.4">K</text>
<text x="168.2" y="172.7">LED-BLUE</text>
<text x="176.5" y="169.4">A</text>
<text x="115.9" y="179.7">1</text>
<text x="129.6" y="179.7">2</text>
<text x="119.2" y="183.1">X2</text>
<text x="145.8" y="184.9">33</text>
<text x="90.2" y="204.9">VMOT</text>
<text x="96.8" y="205.1">1</text>
<text x="96.8" y="207.7">2</text>
<text x="123.2" y="204.9">VCC 1</text>
<text x="127.3" y="207.7">2</text>
<text x="152.6" y="205.1">1</text>
<text x="152.6" y="207.7">2</text>
<text x="26.5" y="211.1">POWER1</text>
<text x="100.2" y="212.8">CONN-SIL2</text>
<text x="130.7" y="212.8">CONN-SIL2</text>
<text x="156" y="212.8">CONN-SIL2</text>
<text x="28.7" y="223.2" transform="rotate(-90 28.7 223.2)">1</text>
<text x="31.2" y="223.2" transform="rotate(-90 31.2 223.2)">2</text>
<text x="33.7" y="223.2" transform="rotate(-90 33.7 223.2)">3</text>
<text x="74" y="228">4</text>
<text x="90.2" y="228">1</text>
<text x="104.5" y="228">1</text>
<text x="107.8" y="222.6">7805</text>
<text x="130.9" y="228">3</text>
<text x="139.7" y="227.8">VCC</text>
<text x="74" y="230.5">3</text>
<text x="90.2" y="230.5">2</text>
<text x="95.3" y="230.3">VMOT</text>
<text x="109.3" y="229.2">VI</text>
<text x="124.6" y="229.2">VO</text>
<text x="137.8" y="233.7" transform="rotate(-90 137.8 233.7)">1</text>
<text x="163.6" y="231.6">120</text>
<text x="77.3" y="235.7">DIPSW_2</text>
<text x="117.6" y="239.7" transform="rotate(-90 117.6 239.7)">2</text>
<text x="118.8" y="234.9" transform="rotate(-90 118.8 234.9)">GND</text>
<text x="178.3" y="234.9" transform="rotate(-90 178.3 234.9)">A</text>
<text x="137.8" y="244.8" transform="rotate(-90 137.8 244.8)">2</text>
<text x="142.4" y="241.6">220uF</text>
<text x="160.2" y="241.6">33</text>
<text x="181" y="242.4">LED-BLUE</text>
<text x="117.4" y="248.9" transform="rotate(-90 117.4 248.9)">GND</text>
<text x="178.3" y="246.3" transform="rotate(-90 178.3 246.3)">K</text>
</g>
<g font-size="1.4">
<text x="78.7" y="227.4">OFF</text>
<text x="84.1" y="227.4">ON</text>
</g>
</svg>
